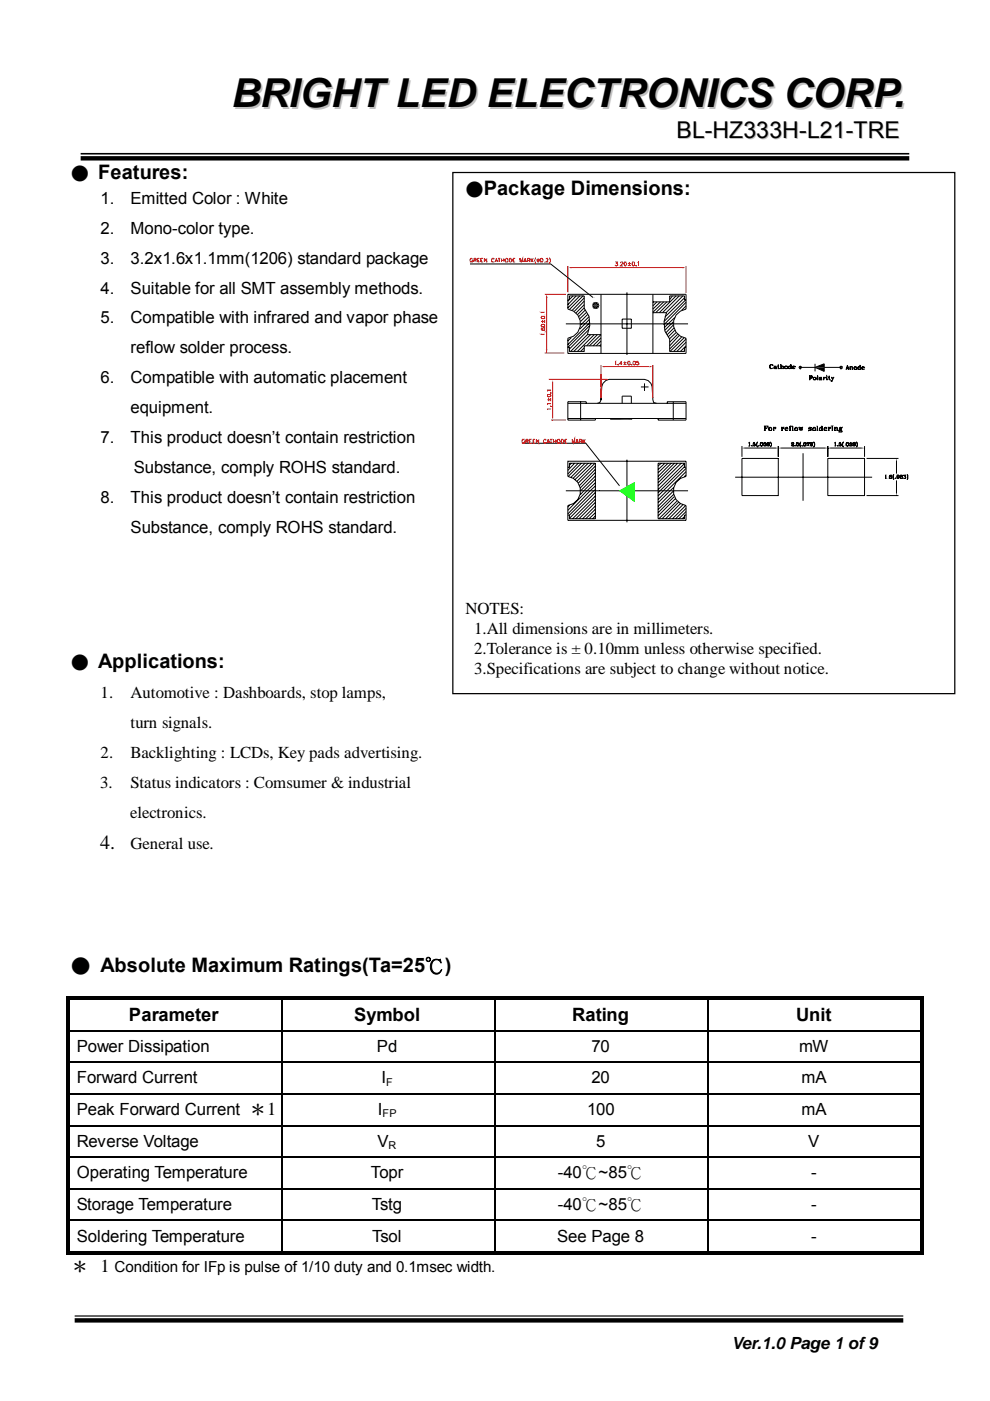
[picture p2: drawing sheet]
<svg xmlns="http://www.w3.org/2000/svg" width="210mm" height="297mm" viewBox="0 0 210 297" stroke-linecap="round" stroke-linejoin="round" font-family="sans-serif">
<g fill="#000">
<path d="M120.7 62.7l.1 .1zM157.3 97.2l.1 .1zM165 97.2l.1 .1zM165 95l.1 .1zM175.5 97.2l.1 .1zM175.5 95l.1 .1zM183.3 97.2l.1 .1zM183.3 95l.1 .1zM183.3 105.1l.1 .1zM190.1 105.1l.1 .1z"/>
<path d="M17.1 32.4h175.7v.4h-175.7zM17.1 33.1h175.7v.9h-175.7z"/>
<path d="M15.8 278.9h175.7v.2h-175.7zM15.8 279.5h175.7v.9h-175.7z"/>
</g>
<path d="M96 36.6h106.4v110.5h-106.4z" fill="none" stroke="#000" stroke-width=".26"/>
<g fill="none" stroke="#000" stroke-width=".21">
<path d="M120 68.7h25.9M120.4 71.7v3.2h25.1M120.6 63.6l-.2 .2M121.2 71.5l-.8 .8M121.5 62.7l-.8 .8M122.2 62.7l-1.8 1.9M122.9 62.7l-2.5 2.6M123.6 62.7l-2.9 2.9M123.9 63.2l-2.6 2.6M123.9 63.8l-2.1 2.2M123.9 64.6l-1.8 1.8M123.9 65.3l-1.5 1.4"/>
<path d="M123.9 73.7l-.8 .8M123.9 74.4l-.1 .1M124.1 65.7l-1.4 1.4M124.4 66.2l-1.5 1.4M124.5 71l-3.5 3.5M124.6 66.6l-1.5 1.6M124.9 67.1l-1.8 1.8M124.9 69.8l-4.2 4.2M125 67.7l-2.1 2.1M125.1 68.3l-4.7 4.8M125.1 69l-4.7 4.7M125.2 71l-3.5 3.5"/>
<path d="M126 71l-3.6 3.5M126.7 71l-2.3 2.3M127.4 71l-2.4 2.3M127.4 71.6l-1.7 1.7M127.4 72.3l-1 1M127.4 73.1l-.3 .2M132.9 62v13.3M138.6 64l-.2 .2M139.3 64l-.9 .9M140 64l-1.6 1.5M140.7 64l-2.3 2.2M141.4 64l-2.4 2.3"/>
<path d="M142.6 62.7l-.6 .8M142.7 68.2l-1.7 1.8M142.7 68.9l-1.6 1.7M142.9 69.5l-1.5 1.5M143.1 67.3l-2.3 2.2M143.1 70l-1.5 1.5M143.3 62.7l-3.5 3.6M143.3 70.5l-1.4 1.4M143.7 70.9l-1.7 1.7M144 62.7l-3.5 3.6M144 71.1l-2 2.2M144.5 71.5l-2.5 2.5"/>
<path d="M144.8 62.7l-3.6 3.6M145 71.6l-2.9 2.9M145.1 63.2l-4.1 4M145.1 74.4l-.2 .1M145.4 63.6l-4.6 4.6M145.5 64.1l-4.8 4.7M145.5 62.4h-25.1v3.1M145.5 64.9l-1 .9M145.5 71.9l-2.7 2.6M145.5 72.6l-2 1.9M145.5 73.3l-1.2 1.2M163.5 77.3a.47 .47 0 0 0-.3 .4 .47 .47 0 0 0 .3 .4"/>
<path d="M163.8 77.5v-.2v.2l-.2-.2-.4 .2 .1 .6h.4l.1-.1M164.2 77.7l.3-.1v.5h.2h-.2v-.4l-.3 .1v.3h.3M164.2 77.8v.3M164.8 77.6h.4M165.3 78.1h-.3v-.8l.1 .8M165.4 77.3h.2v.8M165.4 78.1h.4M165.6 77.7l.4-.1 .1 .5M165.9 77.6l.1 .1v.4M165.9 78.1h.3M166.6 77.6l-.2 .1v.4h.6v-.4l-.5-.1-.1 .4 .2 .1M166.7 77.6l.3 .2-.3 .3"/>
<path d="M167.5 77.6l-.3 .1v.4h.3M167.6 77.3h.1l.1 .8M167.7 77.7h-.5l.1 .4h.4M168.1 77.8h.5l-.1-.2-.4 .1v.4h.5M168.3 77.6l-.2 .2 .2 .3M168.5 77.6l.1 .2M169.5 77.7l.2-.1 .2 .3-.2 .3-.3-.3zM169.7 77.9h3.1M171.5 79.7l.7 .1v.3l-.5 .1M171.7 79.7v.8M172 79.7l.2 .2-.2 .3M172.8 77.9l2-.8v1.6z"/>
<path d="M172.8 77.1v1.6M173.2 79.7h.2v.8M173.3 79.7v.8M174.8 77.9h3.5M175.3 79.7v.1zM175.8 79.7v.7h.3M175.9 79.7v.8M178.1 77.7h.5v.4l-.3 .1-.2-.3zM179.3 78.3h.2M179.4 78.3l.3-.8 .3 .8h-.3M179.4 78.1h.4M179.7 77.6l.2 .7"/>
<path d="M180.2 78.3h.2M180.2 77.7l.1 .6M180.3 77.9l.3-.2 .2 .2v.4M180.6 77.7l.1 .6M180.6 78.3h.2M181.1 77.9l.3-.2 .1 .1 .1 .4-.4 .1-.1-.4 .3-.2 .2 .2v.3l-.2 .1-.3-.1zM182.1 77.7l-.2 .3 .2 .3M182.2 77.5h.3v.8M182.4 77.9l-.2-.2-.3 .2v.4l.5-.1M182.4 77.5v.8h.1M182.7 78h.6l-.3-.3-.3 .2v.3h.6M183 77.7l-.3 .3 .3 .3"/>
<path d="M183.2 77.8v.2M132.9 97.5v13.2M157.3 97.2h7.7v7.9h-7.7zM157.3 94.6v2.3M157.8 95h6.7M158.7 94.6h.3M158.9 93.9v.7v-.8l-.2 .2M159.3 94.5l.1 .1zM159.8 93.9l.2-.1h-.2l-.1 .3a.29 .29 0 0 1 .4 0 .29 .29 0 0 1 0 .4 .29 .29 0 0 1-.4 0h.1M159.9 94.1l.2 .1-.2 .4M160.6 93.6a.81 .81 0 0 0 0 1.2M160.6 93.7l-.2 .3v.5l.2 .2"/>
<path d="M160.9 94.5h.1M161.3 93.9l.2-.1 .2 .2v.5h-.5l.1-.6h.3l.1 .3-.1 .3h-.3zM162 90.3h.8v.3l-.1-.3M162 93.9l.3-.1h-.3v.3h.4v.4h-.4M162 91.3h.3M162.1 90.3v1M162.2 94.1l.2 .1-.2 .4M162.2 90.3v1M162.2 90.8h.3M162.5 90.6v.3M162.8 93.8l-.2 .3 .2 .1M162.9 93.8l.2 .1v.5l-.3 .2"/>
<path d="M163.1 94.1l-.1 .1h-.3a.24 .24 0 0 1 0-.3 .24 .24 0 0 1 .4 0v.6h-.4M163.2 90.6l-.2 .3 .1 .4h.4a.35 .35 0 0 0 .1-.5 .35 .35 0 0 0-.4-.1l-.1 .5 .1 .1M163.3 90.6l.3 .2v.4l-.3 .1M163.3 93.6l.3 .4v.5l-.3 .3M163.3 93.7l.3 .4-.3 .6M163.9 91.3h.3M163.9 90.6h.2v.7M164 90.6v.7M164.4 90.7v.1l.1-.1-.2-.1-.2 .3M165 94.6v2.3M165.6 95h9.4M165.6 91.3h.3"/>
<path d="M165.6 90.6h.3v.7M165.8 90.6v.7M166.2 90.7v.1v-.2h-.2l-.1 .3M166.5 90.9h.5v-.2a.35 .35 0 0 0-.5 .1 .35 .35 0 0 0 .1 .5l.4-.1M166.7 90.6l-.2 .2v.4l.2 .1M167 90.7v.2M167.3 91.3h.3M167.3 90.6h.4M167.6 90.3v1M167.7 90.3l-.2 .1v.9M167.8 94l.2-.2 .3 .2-.4 .2-.1 .4M167.8 94.5h.5"/>
<path d="M167.9 91.3h.3M167.9 90.3h.2v1M168.1 93.8l.1 .1v.2l-.2 .1M168.3 94.4l-.1 .2-.3-.1M168.5 94.5h.2zM168.7 90.6l-.2 .2v.4l.5 .1a.34 .34 0 0 0 0-.6 .34 .34 0 0 0-.5 .3l.2 .3M168.8 90.6l.3 .3-.3 .4M169.1 93.8l-.3 .3 .3 .5a.45 .45 0 0 0 .1-.8l-.3 .1v.6l.2 .1M169.2 93.8v.8M169.3 90.6h.4M169.8 93.6l-.2 .4 .2 .8M169.8 93.7l-.2 .4 .2 .6"/>
<path d="M169.8 90.6l-.1 .7-.3-.7 .3 .6M169.8 90.6l.2 .7 .2-.7M169.8 90.6l.2 .6M170 94.5l.1 .1zM170 90.6h.3M170.3 96.1v10.1M170.5 93.8a.45 .45 0 0 0 .1 .8l.3-.1v-.5l-.3-.2-.2 .2 .1 .6M170.6 93.8l.3 .2v.5l-.3 .1M171.1 94l.1-.2h.4l-.2 .3v.5M171.1 93.8v.3M171.1 93.9h.3M171.4 90.8l.6 .2v.3h-.6l.1-.1"/>
<path d="M171.5 94.1h-.1l-.1 .5M171.5 80.5h.3M172 93.8l-.2 .3 .2 .1M172 90.8v-.2v.2l-.2-.2-.4 .2 .6 .4M172 93.8l.2 .1v.6l-.2 .1M172.2 94.1l-.1 .1h-.2l-.1-.3h.4v.6h-.3M172.5 93.6l.2 .4v.5l-.2 .3M172.6 93.7l.1 .4-.1 .6M172.6 90.6l-.3 .2v.4l.5 .1a.34 .34 0 0 0 0-.6 .34 .34 0 0 0-.5 .3l.3 .3M172.6 90.6l.3 .3-.1 .4h-.2M172.7 80l-.2 .1v.3l.4 .1 .2-.2-.2-.3-.4 .1v.3l.2 .1M172.8 80l.2 .1v.3l-.2 .1"/>
<path d="M173.1 91.3h.4M173.1 90.3h.2v1M173.2 80.5h.3M173.8 80.1l.4-.1v.5M173.9 80.2l-.2 .1 .2 .2M174 90.6l-.3 .3 .3 .4M174.2 80.1v.4h.1M174.2 80.2l-.5 .1v.2l.5-.1M174.2 90.3h.1v1M174.2 90.8l-.1-.2-.4 .2v.4h.5M174.2 90.3v1h.2M174.5 80.5h.3"/>
<path d="M174.5 80h.2v.5M174.6 80v.5M174.8 90.9h.5v-.2l-.2-.1-.3 .1v.5h.5M175 90.6l-.2 .2v.4l.2 .1M175 80h-.2l-.1 .2M175.2 80.5h.3M175.2 80h.1v.5M175.3 80v.5M175.3 90.7v.2M175.5 97.2h7.8v7.9h-7.8zM175.5 94.6v2.3M175.5 91.3h.4"/>
<path d="M175.5 90.6h.3v.7M175.6 80h.3M175.7 90.6v.7M176 95h6.7M176.1 90.7v.1v-.2h-.2l-.1 .3M176.2 80h.2M176.4 90.3h.1zM176.4 91.3h.2M176.4 90.6h.1v.7M176.4 90.6v.7M176.5 80.4l-.1-.4 .1 .5M176.6 80h.3"/>
<path d="M176.8 80l-.4 .8h-.2h.2M176.9 91.3h.3M176.9 90.6h.1v.7M177 90.6v.7M177 94.6h.2M177 90.8l.4-.2 .1 .7M177.1 93.9v.7v-.8l-.1 .2M177.4 90.6l.1 .7M177.4 91.3h.3M177.5 94.5l.1 .1zM177.9 91.2l.6 .2v.2h-.6v-.2l.2-.1M178 93.9l.3-.1h-.3l-.1 .3h.2l.3 .1-.1 .3-.2 .1-.2-.2 .1 .1"/>
<path d="M178.1 91l-.2 .2 .2 .2h.5M178.1 90.7v.4M178.1 90.6a.26 .26 0 0 1 .3 .3 .26 .26 0 0 1-.3 .2l-.1-.3zM178.1 94.1h.2v.4l-.2 .1M178.3 90.7v.4M178.4 90.7l.2-.1-.3 .2M178.8 93.7l-.2 .3v.5l.2 .2M178.9 93.6a.68 .68 0 0 0 0 1.2M179.2 94.5h.1M179.5 93.9l.2-.1 .2 .2v.5h-.5l.1-.6h.3l.1 .3-.1 .3h-.3zM180.3 93.9l.2-.1h-.2l-.1 .3h.4v.4h-.4M180.4 94.1l.2 .1-.2 .4"/>
<path d="M181.1 94.2l-.3-.1 .3-.3a.41 .41 0 0 1 .3 .4 .41 .41 0 0 1-.3 .4M181.4 94.1l-.5 .1-.1-.3h.6v.5l-.3 .2-.2-.1M181.5 93.6l.3 .4v.5l-.3 .3M181.6 93.7l.2 .4-.2 .6M183.3 94.6v2.3M183.7 97.2h6.8M190.1 97.7v2.7M120 104.1h25.9M120.4 101v-3.2h25.1v3.2M120.4 107.2v3.1h25.1v-3.1M155.9 101.2h29M183.7 105.1h6.8"/>
<path d="M187.7 101.4h.3M187.8 100.8v.6v-.6h-.1M188.3 101.3h.1M188.8 100.8l-.2 .1v.4l.2 .1M188.9 101l.2 .1v.2l-.2 .1M189.1 100.8h-.4l-.1 .2 .1 .4h.3v-.4h-.3l-.1 .3M189.5 100.7v.9M189.6 100.6l-.2 .2v.7l.2 .2M189.8 101.4l.1-.1zM190.1 101.9v2.7M190.3 100.8l-.1 .2v.4h.3l.2-.2-.2-.4h-.3l.1 .6M190.4 100.8h.2v.5l-.2 .1"/>
<path d="M191.1 100.8l-.3 .2 .2 .4M191.1 101l.2 .3-.2 .1M191.3 100.8h-.3l-.2 .1v.4h.5v-.3h-.3l-.2 .3M191.6 100.8h.4l-.2 .2M191.9 100.8l.1 .5-.4 .1v-.1M191.9 101.1l.1 .2-.1 .1M192.3 100.6l.1 .2v.7l-.1 .2M192.4 100.7v.9"/>
</g>
<g fill="#000">
<path d="M169.4 77.9l.4 .2h-.3zM169.4 77.9h.5l-.1 .2zM169.5 77.7l.4 .2h-.5zM169.5 77.7h.3l.1 .2zM169.5 78.1h.3l-.1 .1zM169.5 77.7h.3zM172.8 77.9h2v.8zM172.8 77.9l2-.8v.8zM178.1 77.9l.5 .2h-.5zM178.1 77.9h.5v.2zM178.1 77.7l.5 .2h-.5zM178.1 77.7h.5v.2z"/>
<path d="M178.1 78.1h.5l-.3 .1zM178.1 77.7h.5zM157.3 95l.5-.1v.2zM164.5 94.9l.5 .1-.5 .1zM165 95l.6-.1v.2zM175 94.9l.5 .1-.5 .1zM175.5 95l.5-.1v.2zM182.7 94.9l.6 .1-.6 .1zM190.1 97.2l.1 .5h-.2zM190 104.6h.2l-.1 .5z"/>
</g>
<path d="M120.4 56.4v5.6M121.2 56.7h23.5M145.5 56.4v5.7" fill="none" stroke="#f00" stroke-width=".21"/>
<g fill="#f00">
<path d="M120.4 56.7l.8-.1v.3z"/>
<path d="M144.7 56.6l.8 .1-.8 .2z"/>
</g>
<path d="M130.5 55.5h.4l-.2 .3 .3 .2-.3 .4-.2-.1v-.2M131.2 56.3h.1M131.6 55.8l.1-.3 .4 .2-.5 .7h.5M132.4 55.5a.39 .39 0 0 1 .5 .4 .39 .39 0 0 1-.5 .4zM133.1 55.9h.7M133.1 56.3h.7M133.4 55.5v.7M134.1 55.5l.4 .2v.4l-.2 .3-.3-.3zM134.8 56.3l.1 .1zM135.2 55.7l.2-.2v.9M115.5 62.4h4.5M115.9 63.2v10.9" fill="none" stroke="#f00" stroke-width=".21"/>
<g fill="#f00">
<path d="M115.9 62.4l.2 .8h-.4z"/>
<path d="M115.7 74.1h.4l-.2 .7z"/>
</g>
<g fill="none" stroke="#f00" stroke-width=".21">
<path d="M100.2 54.9h-.1a.39 .39 0 0 0-.5 .2 .39 .39 0 0 0 .1 .4h.5v-.2h-.2M100.5 55.2h.4l.1-.3-.2-.1h-.3v.7M100.8 55.2l.2 .3M101.3 55.2h.2M101.7 54.8h-.4v.7h.4M101.9 55.2h.3M102.4 54.8h-.5v.7h.5M103.2 54.8v.7l-.5-.7v.7M104.8 54.9l-.2-.1-.4 .1 .1 .6h.5M105 55.5l.2-.7 .3 .7M105.1 55.3h.3M105.6 54.8h.5"/>
<path d="M105.8 54.8v.7M106.3 55.2h.5M106.3 54.8v.7M106.8 54.8v.7M107.2 54.9l.2-.1 .3 .1-.1 .6h-.4zM108 54.8a.43 .43 0 0 1 .5 .2 .43 .43 0 0 1-.1 .5h-.4zM108.8 55.2h.3M109.2 54.8h-.4v.7h.4M110.2 55.5v-.7l.3 .7 .3-.7v.7M111.1 55.5l.2-.7 .3 .7M111.2 55.3h.3M111.8 55.2h.5l.1-.3-.2-.1h-.4v.7"/>
<path d="M112.1 55.2l.3 .3M112.6 54.8v.7M112.8 55.2l.3 .3M113.1 54.8l-.5 .5M113.6 54.7a.81 .81 0 0 0 0 1.2M113.9 55l.3-.1 .2 .3-.3 .3-.2-.1zM114.3 54.9l-.3 .6M114.6 54.9l.3-.1 .2 .1v.4l-.1 .2h-.4zM115.4 55.5h.1M115.7 54.9l.2-.1 .3 .1-.1 .4-.4 .2h.5M116.4 54.7l.3 .2v.6l-.3 .4M114.7 69l.5-.3 .3 .2v.4h-.7z"/>
<path d="M114.7 68.2h.8M114.8 67.1h.6l.1 .4-.6 .1-.2-.3zM114.9 69.5l-.2 .3 .2 .2h.6v-.5l-.4 .1v.3l.1 .1M115.1 67.8v.7M115.5 70.4h.1M115.5 66.8h.1M115.5 70.9h-.8l.2 .1M115.5 66.2h-.8l.2 .2M115.5 67.8v.7M115.5 74.8h4.1M127.4 79.2v2.8M111.3 93.4l-.2-.3a.42 .42 0 0 0-.4 .5 .42 .42 0 0 0 .4 .4l.2-.2v-.2h-.2"/>
<path d="M111.5 93.6h.4l.1-.2-.2-.3h-.3v.9M111.8 93.6l.2 .4M112.3 93.6h.2M112.7 93.1h-.4v.9h.4M113 93.6h.3M113.5 93.1h-.5v.9h.5M114.2 93.1v.9l-.5-.9v.9M115.8 93.4l-.1-.3-.5 .3 .1 .5 .4 .1 .1-.2M116 94l.2-.9 .4 .9M116.1 93.7h.3M116.3 80.4h12.5M116.6 93.1h.6"/>
<path d="M116.8 93.1v.9M116.8 89.1h3.2M117.2 81.3v7M117.3 93.6h.6M117.3 93.1v.9M117.9 93.1v.9M118.2 93.3l.3-.2 .3 .4a.36 .36 0 0 1-.2 .4 .36 .36 0 0 1-.4-.1zM119 93.1a.43 .43 0 0 1 .6 .5 .43 .43 0 0 1-.6 .4zM119.8 93.6h.3M120.2 93.1h-.4v.9h.4M121.3 94v-.9l.3 .9 .2-.9v.9M122.1 94l.2-.9 .4 .9"/>
<path d="M122.2 93.7h.3M122.9 93.6h.4l.1-.2-.2-.3h-.3v.9M123.1 93.6l.3 .4M123.6 93.1v.9M123.8 93.6l.3 .4M124.1 93.1l-.5 .6"/>
</g>
<path d="M120.4 99.1h.1zM127.1 104.1h.1z" fill="#000"/>
<path d="M125.6 64.8h.7l-.6 .6zM125.7 64.2l.6 .6h-.7zM126.3 64.8v.7l-.6-.1zM125.7 64.2l.6-.2v.8zM126.3 64.8l.5 .6-.5 .1zM126.3 64l.5 .2-.5 .6zM126.3 64.8h.8l-.3 .6zM126.8 64.2l.3 .6h-.8z" fill="#000"/>
<g fill="none" stroke="#000" stroke-width=".21">
<path d="M99.7 56h17.1l8.9 7.1M120.4 65.5a3.1 3.1 0 0 1 2.7 3.1 3.1 3.1 0 0 1-2.7 3.1M120.4 63.6h.3v-.9h3.2v2.7l1 1.7 .2 1.9-.6 2h2.9M127.4 62.4v12.5M127.4 73.3h-3.5v1.2h-3.2v-.8h-.3M131.9 67.6h2v2h-2zM138.4 66.3h2.9l-.5 1.9 .2 2 1 1.7v2.6h3.1v-.8h.4M138.4 62.4v12.5M145.5 62.4v3.1a3.1 3.1 0 0 0-2.7 3.1 3.1 3.1 0 0 0 2.7 3.1v3.2M145.5 63.6h-.4v-.9h-3.1v1.3h-3.6M110.7 94h13.5l7.1 9M120.4 99.1h.3v-.9h5.5v11.8h-5.5v-.8"/>
<path d="M121.2 98.2l-.5 .4M121.8 98.2l-1.4 1.5M122.6 98.2l-2.2 2.3M123.1 85.2v3.9M123.3 98.2l-2.8 2.8M124 98.2l-2.9 3M124.3 85.2h-3.9v3.9h5.8M124.7 98.2l-3.1 3.1M125.5 98.2l-3.6 3.5M126.2 98.2l-3.9 3.8M126.2 98.8l-3.5 3.6M126.2 99.5l-3.3 3.5"/>
<path d="M127.4 84.8l.2-2.8 .2-.7 .6-.6 .7-.3h7.6l.7 .3 .6 .6 .3 .7 .1 2.8 .2 .5 .6 .2M127.4 84.8l-.2 .5-.5 .2M127.4 82.4v2.4M135.9 82h1.6M136.7 81.3v1.6M140.2 98.2l-.7 .6M141 98.2l-1.5 1.4M141.6 98.2l-2.1 2M142.3 98.2l-2.8 2.8M142.7 85.2v3.9M143 98.2l-3.5 3.5M143.7 98.2l-4.2 4.2"/>
<path d="M144.4 98.2l-4.9 4.8M145.1 99l-5.6 5.5M145.1 98.3l-5.6 5.5M145.5 99.1h-.4v-.9h-5.6v11.8h5.6v-.8l.4-.1M145.5 99.3l-6 5.9M145.5 100l-6 5.9M145.5 85.2v3.9M120.4 101a3.1 3.1 0 0 1 2.7 3.1 3.1 3.1 0 0 1-2.7 3.1M120.4 109.2h.3M120.7 107.1l-.3 .4M126.2 102.4l-5.8 5.8M126.2 103l-5.8 6"/>
<path d="M126.2 103.8l-5.5 5.4M126.2 100.2l-3.2 3.3M126.2 100.9l-3.1 3.2M126.2 101.6l-3.2 3.3M126.2 104.4l-5.5 5.5M126.2 105.2l-4.8 4.8M126.2 105.8l-4.1 4.2M126.2 106.5l-3.4 3.5M126.2 107.3l-2.7 2.7M126.2 107.9l-2 2.1M126.2 108.7l-1.3 1.3M126.2 109.4l-.6 .6"/>
<path d="M142.7 104.1l-3.2 3.3M142.8 103.4l-3.3 3.2M142.8 104.8l-3.3 3.2M142.9 105.3l-3.4 3.4M143.2 105.7l-3.7 3.7M143.5 106.3l-3.8 3.7M143.8 106.5l-3.4 3.5M144.3 106.8l-3.2 3.2M144.8 107l-3 3M145.1 109.6l-.5 .4M145.4 107.2l-2.8 2.8M145.5 101a3.1 3.1 0 0 0-2.7 3.1 3.1 3.1 0 0 0 2.7 3.1"/>
<path d="M145.5 100.8l-.4 .2M145.5 107.8l-2.2 2.2M145.5 108.5l-1.6 1.5"/>
</g>
<g fill="#f00">
<path d="M117.2 80.5l.1 .8h-.2z"/>
<path d="M117.1 88.3h.2l-.1 .8z"/>
</g>
<path d="M127.4 77.4v7M128.2 77.7h9.4M138.4 77.4v7M116.1 83.7h.5l.2 .1a.38 .38 0 0 1-.4 .4 .38 .38 0 0 1-.3-.5zM116.1 84.8h.6M116.3 84.4v.7M116.8 86.1v.1zM116.8 83.2v.2zM116.8 84.4v.7M116.8 86.7h-.7l.1 .2M116.8 85.6h-.7l.1 .2M116.8 82.7h-.7l.1 .3" fill="none" stroke="#f00" stroke-width=".21"/>
<path d="M120.4 85.5h25.1M120.4 88.7h25.1M124.3 85.2v.3M126.2 88.7v.4M131.9 84h2M139.5 88.7v.4h6M145.5 85.2h-4v.3" fill="none" stroke="#000" stroke-width=".21"/>
<path d="M129.4 88.9h4.6" fill="none" stroke="#000" stroke-width=".25"/>
<g fill="#f00">
<path d="M127.4 77.7l.8-.1v.3z"/>
<path d="M137.7 77.6l.7 .1-.7 .2z"/>
</g>
<path d="M130.4 76.7l.2-.1v.8M131 77.3l.1 .1zM131.9 77.1h-.6l.4-.5v.8M132.2 76.9h.6M132.2 77.3h.6M132.5 76.6v.6M133.2 76.6a.38 .38 0 0 1 .4 .4 .38 .38 0 0 1-.3 .4l-.2-.4zM133.9 77.3v.1zM134.3 76.6l.4 .1-.1 .6a.39 .39 0 0 1-.4-.2 .39 .39 0 0 1 .1-.5zM135.4 76.6h-.4v.3h.4a.31 .31 0 0 1-.1 .4 .31 .31 0 0 1-.3 0v-.1" fill="none" stroke="#f00" stroke-width=".21"/>
<path d="M131.9 84v1.5M133.9 84v1.5" fill="none" stroke="#000" stroke-width=".21"/>
<g fill="#0f0">
<path d="M131.4 104.1l3.1-1.7v1.7z"/>
<path d="M131.4 104.1h3.1v2.2z"/>
</g>
<path d="M131.4 104.1l3.1-1.7v3.9zM131.4 104.1h1.5" fill="none" stroke="#0f0" stroke-width=".21"/>
<g fill="#000">
<path d="M14.1 211.2h.7v.8h-.7zM14.1 211.2h136.7v.8h-136.7zM14.1 212h.7v6.4h-.7zM150.8 211.2h44.3v.8h-44.3zM195.1 211.2h.7v.8h-.7zM195.1 212h.7v6.4h-.7zM14.1 218.7h.7v6.3h-.7zM14.1 225.4h.7v6.3h-.7zM14.1 232.1h.7v6.4h-.7zM195.1 218.7h.7v6.3h-.7zM195.1 225.4h.7v6.3h-.7zM195.1 232.1h.7v6.4h-.7z"/>
<path d="M14.1 238.8h.7v6.4h-.7zM14.1 245.5h.7v6.4h-.7zM14.1 252.2h.7v6.4h-.7zM195.1 238.8h.7v6.4h-.7zM195.1 245.5h.7v6.4h-.7zM195.1 252.2h.7v6.4h-.7zM14.1 258.9h.7v7.2h-.7zM14.1 265.3h45.5v.8h-45.5zM59.6 265.3h45.2v.8h-45.2zM104.8 265.3h45.2v.8h-45.2zM150 265.3h.8v.8h-.8zM150.8 265.3h44.3v.8h-44.3z"/>
<path d="M195.1 258.9h.7v7.2h-.7zM195.1 265.3h.7v.8h-.7z"/>
</g>
<g fill="none" stroke="#000" stroke-width=".34">
<path d="M14.1 218.5h181.7M59.8 212v6.4M59.8 218.7v6.3M105 212v6.4M105 218.7v6.3M150.2 212v6.4M150.2 218.7v6.3M14.1 225.2h181.7M14.1 231.9h181.7M14.1 238.7h181.7M59.8 225.4v6.3M59.8 232.1v6.4"/>
<path d="M59.8 238.8v6.4M105 225.4v6.3M105 232.1v6.4M105 238.8v6.4M150.2 225.4v6.3M150.2 232.1v6.4M150.2 238.8v6.4M14.1 245.4h181.7M14.1 252.1h181.7M14.1 258.7h181.7M59.8 245.5v6.4M59.8 252.2v6.4"/>
<path d="M59.8 258.9v6.4M105 245.5v6.4M105 252.2v6.4M105 258.9v6.4M150.2 245.5v6.4M150.2 252.2v6.4M150.2 258.9v6.4"/>
</g>
<path d="M152.6 281.7h39.8v7.4h-39.8z" fill="#fff"/>
<text font-size="8.5" x="48.9" y="22.8">BRIGHTLED ELECTRONICS CORP.</text>
<text font-size="4.9" fill="#c0c0c0" x="143.6" y="29.5">BL-HZ333H-L21-TRE</text>
<g font-size="4.2">
<text x="21.3" y="180">4.</text>
<text x="15" y="206.2">● Absolute Maximum Ratings(Ta=25℃)</text>
</g>
<g font-size="3.9">
<text x="15" y="37.8">● Features:</text>
<text x="98.7" y="41.3">●Package Dimensions:</text>
<text x="15" y="141.6">● Applications:</text>
<text x="27.3" y="216.4">Parameter</text>
<text x="75.1" y="216.4">Symbol</text>
<text x="121.3" y="216.4">Rating</text>
<text x="168.8" y="216.4">Unit</text>
<text x="15" y="269.7">＊ 1</text>
</g>
<g font-size="3.6">
<text x="21.3" y="43.2">1.</text>
<text x="27.7" y="43.2">Emitted Color : White</text>
<text x="21.3" y="49.5">2.</text>
<text x="27.7" y="49.5">Mono-color type.</text>
<text x="21.3" y="55.9">3.</text>
<text x="27.7" y="55.9">3.2x1.6x1.1mm(1206) standard package</text>
<text x="21.3" y="62.2">4.</text>
<text x="27.7" y="62.2">Suitable for all SMT assembly methods.</text>
<text x="21.3" y="68.6">5.</text>
<text x="27.7" y="68.6">Compatible with infrared and vapor phase</text>
<text x="27.7" y="74.9">reflow solder process.</text>
<text x="21.3" y="81.3">6.</text>
<text x="27.7" y="81.3">Compatible with automatic placement</text>
<text x="27.7" y="87.6">equipment.</text>
<text x="21.3" y="94">7.</text>
<text x="27.7" y="94">This product doesn’t contain restriction</text>
<text x="28.4" y="100.3">Substance, comply ROHS standard.</text>
<text x="21.3" y="106.7">8.</text>
<text x="27.7" y="106.7">This product doesn’t contain restriction</text>
<text x="27.7" y="113">Substance, comply ROHS standard.</text>
<text x="98.7" y="130.2">NOTES:</text>
<text x="100.5" y="134.5">1.All dimensions are in millimeters.</text>
<text x="100.5" y="138.7">2.Tolerance is ± 0.10mm unless otherwise specified.</text>
<text x="100.5" y="142.9">3.Specifications are subject to change without notice.</text>
<text x="21.3" y="148">1.</text>
<text x="27.7" y="148">Automotive : Dashboards, stop lamps,</text>
<text x="27.7" y="154.3">turn signals.</text>
<text x="21.3" y="160.7">2.</text>
<text x="27.7" y="160.7">Backlighting : LCDs, Key pads advertising.</text>
<text x="21.3" y="167">3.</text>
<text x="27.7" y="167">Status indicators : Comsumer &amp; industrial</text>
<text x="27.6" y="173.4">electronics.</text>
<text x="27.7" y="180">General use.</text>
<text x="16.3" y="223">Power Dissipation</text>
<text x="79.9" y="223">Pd</text>
<text x="125.4" y="223">70</text>
<text x="169.4" y="223">mW</text>
<text x="16.3" y="229.7">Forward Current</text>
<text x="80.9" y="229.7">I</text>
<text x="125.4" y="229.7">20</text>
<text x="169.9" y="229.7">mA</text>
<text x="16.3" y="236.3">Peak Forward Current ＊1</text>
<text x="80.1" y="236.4">I</text>
<text x="124.5" y="236.4">100</text>
<text x="169.9" y="236.4">mA</text>
<text x="16.3" y="243.2">Reverse Voltage</text>
<text x="80" y="243.2">V</text>
<text x="126.4" y="243.2">5</text>
<text x="171.4" y="243.2">V</text>
<text x="16.3" y="249.9">Operating Temperature</text>
<text x="78.7" y="249.9">Topr</text>
<text x="118.3" y="249.8">-40℃~85℃</text>
<text x="172" y="249.9">-</text>
<text x="16.3" y="256.5">Storage Temperature</text>
<text x="78.8" y="256.5">Tstg</text>
<text x="118.3" y="256.5">-40℃~85℃</text>
<text x="172" y="256.5">-</text>
<text x="16.3" y="263.2">Soldering Temperature</text>
<text x="78.9" y="263.2">Tsol</text>
<text x="118.1" y="263.2">See Page 8</text>
<text x="172" y="263.2">-</text>
<text x="155.1" y="286.1">Ver.1.0 Page 1 of 9</text>
</g>
<text font-size="3.2" x="24.3" y="269.7">Condition for IFp is pulse of 1/10 duty and 0.1msec width.</text>
<g font-size="2.3">
<text x="81.9" y="230.2">F</text>
<text x="81.1" y="236.9">FP</text>
<text x="82.4" y="243.7">R</text>
</g>
</svg>
